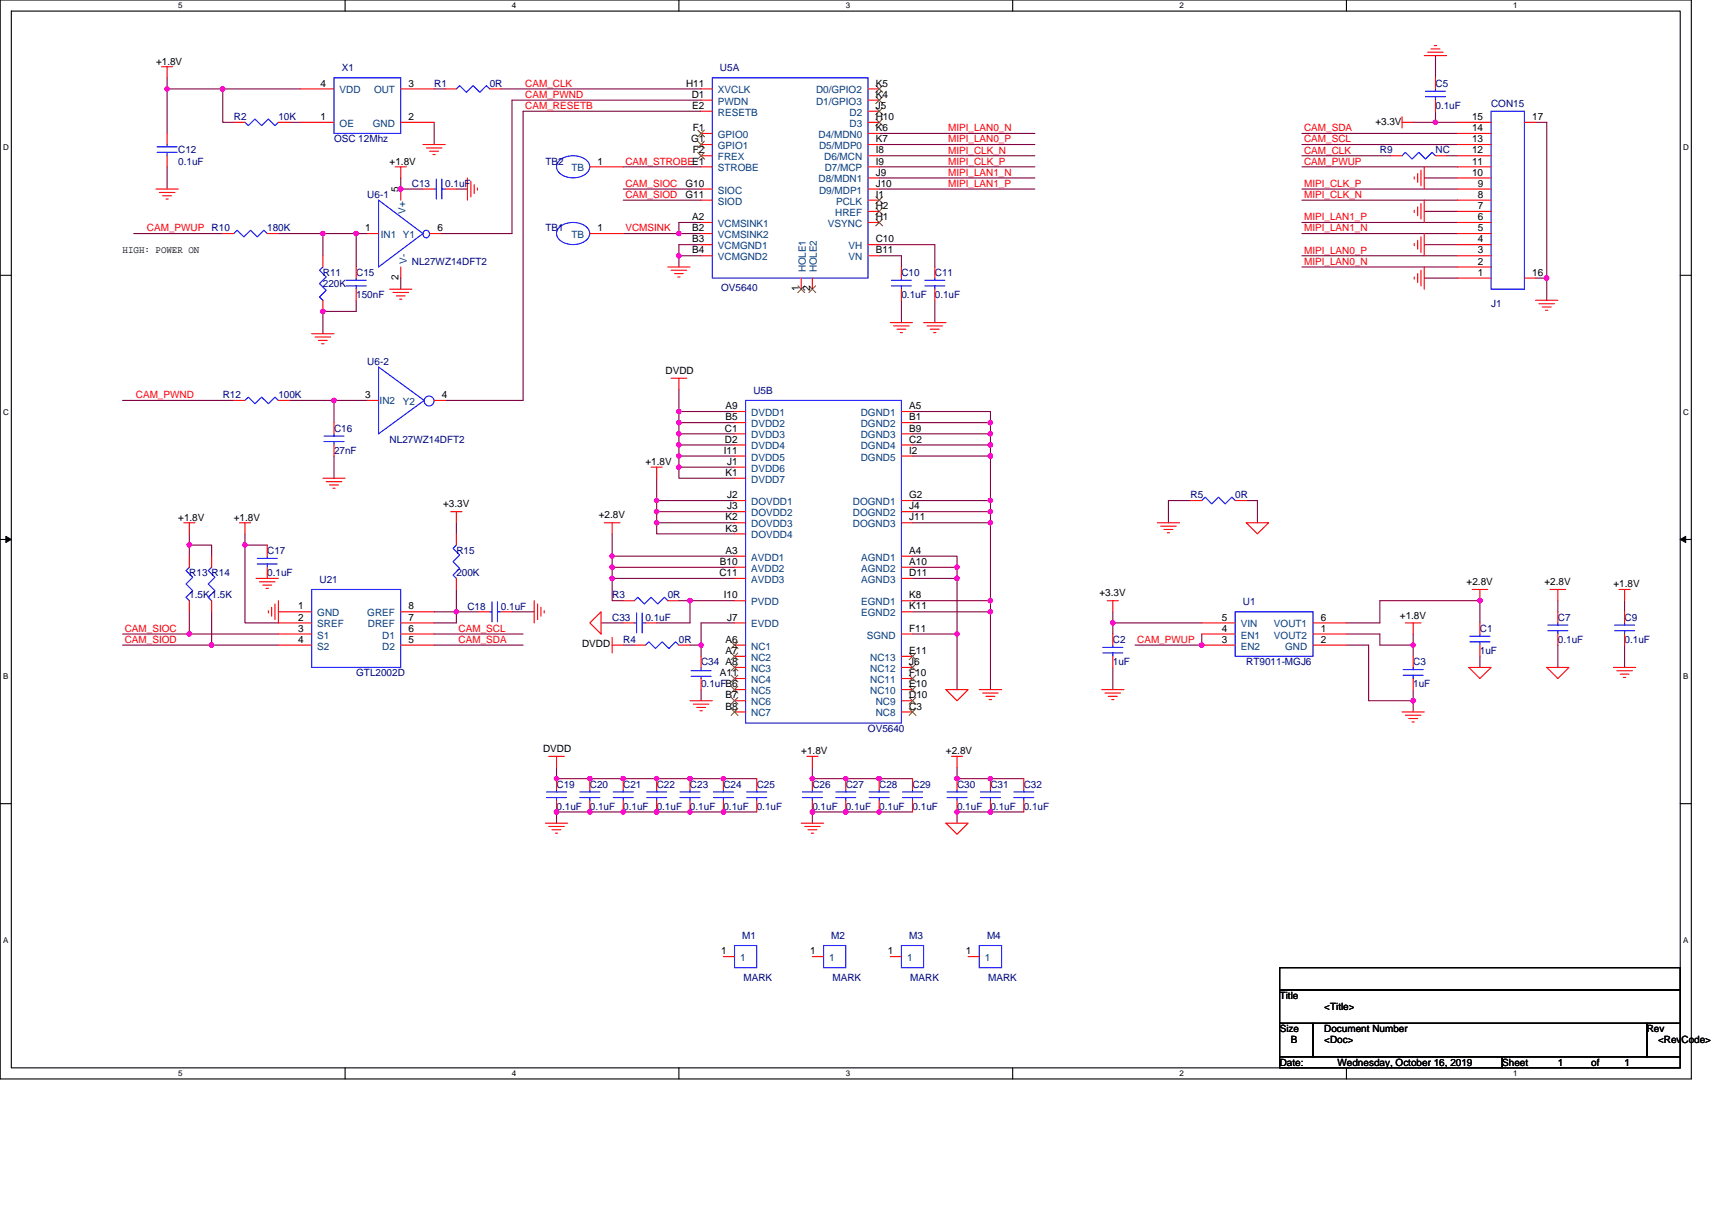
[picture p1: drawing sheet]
<svg xmlns="http://www.w3.org/2000/svg" width="297mm" height="210mm" viewBox="0 0 297 210" stroke-linecap="round" stroke-linejoin="round" font-family="sans-serif">
<path d="M0 0h293.5v187.2h-293.5zM2 1.9h289.5v183.4h-289.5z" fill="none" stroke="#000" stroke-width=".19"/>
<g fill="#fff">
<path d="M30.9 .2h.8v1.6h-.8z"/>
<path d="M30.9 185.5h.8v1.6h-.8z"/>
</g>
<path d="M59.9 0v1.9M59.9 185.3v1.9" fill="none" stroke="#000" stroke-width=".19"/>
<g fill="#fff">
<path d="M88.8 .2h.8v1.6h-.8z"/>
<path d="M88.8 185.5h.8v1.6h-.8z"/>
</g>
<path d="M117.8 0v1.9M117.8 185.3v1.9" fill="none" stroke="#000" stroke-width=".19"/>
<g fill="#fff">
<path d="M146.7 .2h.8v1.6h-.8z"/>
<path d="M146.7 185.5h.8v1.6h-.8z"/>
</g>
<path d="M175.7 0v1.9M175.7 185.3v1.9" fill="none" stroke="#000" stroke-width=".19"/>
<g fill="#fff">
<path d="M204.7 .2h.7v1.6h-.7z"/>
<path d="M204.7 185.5h.7v1.6h-.7z"/>
</g>
<path d="M233.6 0v1.9M233.6 185.3v1.9" fill="none" stroke="#000" stroke-width=".19"/>
<g fill="#fff">
<path d="M262.6 .2h.7v1.6h-.7z"/>
<path d="M262.6 185.5h.7v1.6h-.7z"/>
<path d="M.5 24.8h1v1.6h-1z"/>
<path d="M292 24.8h1v1.6h-1z"/>
<path d="M.5 70.7h1v1.5h-1z"/>
<path d="M292 70.7h1v1.5h-1z"/>
</g>
<path d="M0 47.8h2M291.5 47.8h2" fill="none" stroke="#000" stroke-width=".19"/>
<g fill="#fff">
<path d="M.5 116.5h.9v1.6h-.9z"/>
<path d="M292 116.5h.9v1.6h-.9z"/>
</g>
<path d="M0 93.6h2M291.5 93.6h2" fill="none" stroke="#000" stroke-width=".19"/>
<path d="M1 93.1l1 .5-1 .5zM291.5 93.6l1-.5v1z" fill="#000" stroke="#000" stroke-width=".17"/>
<g fill="#fff">
<path d="M.5 162.4h.9v1.5h-.9z"/>
<path d="M292 162.4h.9v1.5h-.9z"/>
</g>
<path d="M0 139.5h2M291.5 139.5h2M222 167.9h69.5v3.9h-69.5zM222 171.8h69.5v5.8h-69.5zM222 177.6h5.8v5.8h-5.8zM227.8 177.6h57.9v5.8h-57.9zM285.7 177.6h5.8v5.8h-5.8zM222 183.4h38.6v1.9h-38.6zM260.6 183.4h30.9v1.9h-30.9z" fill="none" stroke="#000" stroke-width=".19"/>
<g fill="none" stroke="#800040" stroke-width=".19">
<path d="M29 15.4v7.8M29 15.4h9.6v5.8h2M29 13.5v1.9M38.6 15.4h13.6M75.3 15.4h2M86.9 15.4h34.7M121.6 17.4h-32.8v23.1h-12.3M121.6 19.3h-30.8v50.2h-13.5M249.1 19.3v1.9M249.1 9.7v3.8M29 29v3.8M50.2 21.2h2"/>
<path d="M69.5 30.9v1.9h3.9M75.3 21.2v3.9M79.2 32.8h1.9M108.1 32.8h13.5M108.1 34.7h13.5M108.1 29h13.5M121.6 38.6h-3.8v1.9M152.5 27h27.1M152.5 30.9h27.1M152.5 32.8h27.1M152.5 29h27.1M152.5 23.2h27.1"/>
<path d="M152.5 25.1h27.1M225.9 27h15.4M225.9 34.7h27M225.9 23.2h27M225.9 25.1h27M225.9 38.6h27M225.9 32.8h27M225.9 29h27M245.2 21.2h3.9M247.1 30.9h5.8M247.1 36.7h5.8M249.1 21.2h3.8"/>
<path d="M251 27h1.9M266.4 21.2h2v27.1M23.2 40.5h15.4M48.3 40.5h7.7v3.9M56 40.5h5.8v5.8M61.8 52.1v1.9h-5.8v3.9M61.8 40.5h1.9M69.5 48.3v1.9M108.1 40.5h9.7M117.8 44.4v1.9M117.8 40.5h3.8M117.8 44.4h3.8"/>
<path d="M121.6 42.5h-3.8v1.9M152.5 44.4h3.9v1.9M152.5 42.5h9.7v3.8M156.4 52.1v3.9M162.2 52.1v3.9M225.9 40.5h27M225.9 44.4h27M225.9 46.3h27M247.1 42.5h5.8M247.1 48.3h5.8M266.4 48.3h2M268.4 48.3v3.8"/>
<path d="M21.3 69.5h19.3M50.2 69.5h7.8v3.8M58 79.1v3.9M58 69.5h5.7M117.8 79.1h9.6M117.8 73.3v2M117.8 75.3v1.9M117.8 77.2v1.9M117.8 79.1v2M117.8 67.6v3.8h9.6M117.8 71.4v1.9h9.6M117.8 75.3h9.6"/>
<path d="M117.8 77.2h9.6M158.3 71.4h13.5v1.9M158.3 73.3h13.5M158.3 75.3h13.5M158.3 77.2h13.5M158.3 79.1h13.5M171.8 73.3v2M171.8 75.3v1.9M171.8 77.2v1.9M171.8 79.1v7.8M32.8 94.6v1.9M32.8 92.6v2h3.9v1.9"/>
<path d="M42.5 92.6v2h3.9M42.5 94.6v13.5h5.8M79.2 90.7v1.9M106.2 96.5h21.2M106.2 98.4h21.2M106.2 92.6v3.9M106.2 96.5v1.9M106.2 98.4v2M113.9 86.9v1.9M113.9 88.8v1.9M113.9 83v3.9h13.5M113.9 88.8h13.5"/>
<path d="M113.9 90.7h13.5M113.9 90.7v1.9h13.5M117.8 81.1h9.6M117.8 81.1v1.9h9.6M158.3 96.5h7.7v1.9M158.3 98.4h7.7v2M158.3 86.9h13.5M158.3 88.8h13.5M158.3 90.7h13.5M171.8 86.9v1.9M171.8 88.8v1.9M171.8 90.7v13.5"/>
<path d="M206.6 86.9h-3.9v3.8M216.2 86.9h2v3.8M21.3 110h11.5M21.3 112h15.4M32.8 110h15.5M32.8 106.2v3.8M36.7 112h11.6M36.7 106.2v5.8M75.3 112h15.5M75.3 106.2h3.9M75.3 110h15.5M79.2 106.2h3.8"/>
<path d="M79.2 102.3v3.9M79.2 106.2v1.9h-3.9M88.8 106.2h3.9M104.3 108.1h3.8M106.2 100.4v3.8h1.9M106.2 100.4h21.2M108.1 112h2M117.8 104.2h1.9M119.7 112h1.9v1.9M119.7 104.2h7.7M119.7 104.2v3.9h-5.8M121.6 119.7v1.9"/>
<path d="M127.4 108.1h-5.8v3.9M158.3 100.4h7.7M158.3 110h7.7v9.7M158.3 104.2h13.5M158.3 106.2h13.5M166 100.4v9.6M171.8 104.2v2M171.8 106.2v13.5M193.1 108.1h15.4M193.1 108.1v1.9M193.1 115.8v3.9M193.1 106.2v1.9"/>
<path d="M208.5 110v2h-11.6M233.6 112h3.9v9.6h7.7M233.6 110h5.8v2h5.8M245.2 119.7v1.9M245.2 110v2M245.2 112v1.9M256.8 108.1v-3.9h-17.4v3.9h-5.8M256.8 113.9v1.9M270.3 104.2v2M270.3 112v3.8M281.9 104.2v2M281.9 112v3.8"/>
<path d="M96.6 133.2v1.9h34.7M140.9 133.2v1.9h17.4M166 133.2v1.9h11.6M245.2 121.6v1.9M131.3 140.9h-34.7v2M158.3 140.9h-17.4v2M177.6 140.9h-11.6v2"/>
</g>
<g fill="#f0f" stroke="#f0f" stroke-width=".19">
<circle cx="245.2" cy="121.6" r=".38"/>
<circle cx="268.4" cy="48.2" r=".38"/>
<circle cx="193.1" cy="108.1" r=".38"/>
<circle cx="256.8" cy="104.2" r=".38"/>
<circle cx="245.2" cy="111.9" r=".38"/>
<circle cx="249" cy="21.2" r=".38"/>
<circle cx="38.6" cy="15.4" r=".38"/>
<circle cx="29" cy="15.4" r=".38"/>
<circle cx="61.8" cy="40.5" r=".38"/>
<circle cx="56" cy="40.5" r=".38"/>
<circle cx="56" cy="54" r=".38"/>
<circle cx="57.9" cy="69.5" r=".38"/>
<circle cx="32.8" cy="110" r=".38"/>
<circle cx="36.7" cy="111.9" r=".38"/>
<circle cx="32.8" cy="94.6" r=".38"/>
<circle cx="42.5" cy="94.6" r=".38"/>
<circle cx="79.2" cy="106.2" r=".38"/>
<circle cx="117.8" cy="40.5" r=".38"/>
<circle cx="117.8" cy="44.4" r=".38"/>
<circle cx="117.8" cy="71.4" r=".38"/>
<circle cx="117.8" cy="75.3" r=".38"/>
<circle cx="117.8" cy="73.3" r=".38"/>
<circle cx="117.8" cy="77.2" r=".38"/>
<circle cx="117.8" cy="79.1" r=".38"/>
<circle cx="117.8" cy="81.1" r=".38"/>
<circle cx="102.3" cy="135.1" r=".38"/>
<circle cx="119.7" cy="135.1" r=".38"/>
<circle cx="125.5" cy="135.1" r=".38"/>
<circle cx="108.1" cy="135.1" r=".38"/>
<circle cx="96.5" cy="135.1" r=".38"/>
<circle cx="113.9" cy="135.1" r=".38"/>
<circle cx="125.5" cy="140.9" r=".38"/>
<circle cx="102.3" cy="140.9" r=".38"/>
<circle cx="108.1" cy="140.9" r=".38"/>
<circle cx="119.7" cy="140.9" r=".38"/>
<circle cx="113.9" cy="140.9" r=".38"/>
<circle cx="96.5" cy="140.9" r=".38"/>
<circle cx="113.9" cy="86.9" r=".38"/>
<circle cx="113.9" cy="88.8" r=".38"/>
<circle cx="113.9" cy="90.7" r=".38"/>
<circle cx="146.7" cy="135.1" r=".38"/>
<circle cx="152.5" cy="135.1" r=".38"/>
<circle cx="140.9" cy="135.1" r=".38"/>
<circle cx="152.5" cy="140.9" r=".38"/>
<circle cx="146.7" cy="140.9" r=".38"/>
<circle cx="140.9" cy="140.9" r=".38"/>
<circle cx="106.2" cy="96.5" r=".38"/>
<circle cx="106.2" cy="98.4" r=".38"/>
<circle cx="106.2" cy="100.4" r=".38"/>
<circle cx="171.8" cy="135.1" r=".38"/>
<circle cx="166" cy="135.1" r=".38"/>
<circle cx="171.8" cy="140.9" r=".38"/>
<circle cx="166" cy="140.9" r=".38"/>
<circle cx="119.7" cy="104.2" r=".38"/>
<circle cx="121.6" cy="111.9" r=".38"/>
<circle cx="171.8" cy="73.3" r=".38"/>
<circle cx="171.8" cy="75.3" r=".38"/>
<circle cx="171.8" cy="77.2" r=".38"/>
<circle cx="171.8" cy="79.1" r=".38"/>
<circle cx="171.8" cy="86.9" r=".38"/>
<circle cx="171.8" cy="88.8" r=".38"/>
<circle cx="171.8" cy="90.7" r=".38"/>
<circle cx="171.8" cy="104.2" r=".38"/>
<circle cx="171.8" cy="106.2" r=".38"/>
<circle cx="69.5" cy="32.8" r=".38"/>
<circle cx="208.5" cy="111.9" r=".38"/>
<circle cx="166" cy="98.4" r=".38"/>
<circle cx="166" cy="100.4" r=".38"/>
<circle cx="166" cy="110" r=".38"/>
</g>
<g fill="none" stroke="#f00" stroke-width=".19">
<path d="M28 11.6h1.9M29 11.6v1.9M52.2 15.4h5.8M69.5 15.4h5.8M77.3 15.4h1.9M85 15.4h1.9M121.6 15.4h2M121.6 17.4h2M121.6 19.3h2M150.6 15.4h1.9M150.6 17.4h1.9M150.6 19.3h1.9"/>
<path d="M247.1 9.7h3.9M247.7 9.1h2.7M248.3 8.5h1.5M248.9 7.9h.4M249.1 13.5v1.9M249.1 17.4v1.9M27.1 32.8h3.8M27.6 33.4h2.7M28.2 34h1.6M28.8 34.5h.4M29 23.2v1.9M29 27v2"/>
<path d="M40.6 21.2h1.9M48.3 21.2h1.9M52.2 21.2h5.8M68.6 29h1.9M69.5 29v1.9M69.5 21.2h5.8M69.5 32.8v1.9M73.4 25.1h3.9M73.4 32.8h1.9M74 25.7h2.7M74.5 26.2h1.6M75.1 26.8h.4"/>
<path d="M77.3 32.8h1.9M81.1 30.9v3.8M81.7 31.5v2.7M82.3 32v1.6M82.8 32.6v.4M102.3 29h5.8M121.6 23.2h2M121.6 25.1h2M121.6 27h2M121.6 29h2M121.6 32.8h2M121.6 34.7h2"/>
<path d="M121.6 38.6h2M150.6 21.2h1.9M150.6 23.2h1.9M150.6 25.1h1.9M150.6 27h1.9M150.6 29h1.9M150.6 30.9h1.9M150.6 32.8h1.9M150.6 34.7h1.9M150.6 36.7h1.9M150.6 38.6h1.9M241.3 27h2"/>
<path d="M243.3 21.2h1.9M243.3 20.3v1.9M245.4 36.5v.4M245.4 30.7v.4M246 35.9v1.5M246 30.1v1.5M246.5 35.3v2.7M246.5 29.5v2.7M247.1 34.7v3.9M247.1 29v3.8M249.1 27h1.9M252.9 38.6h5.8"/>
<path d="M252.9 36.7h5.8M252.9 34.7h5.8M252.9 32.8h5.8M252.9 30.9h5.8M252.9 29h5.8M252.9 27h5.8M252.9 25.1h5.8M252.9 23.2h5.8M252.9 21.2h5.8M264.5 21.2h1.9M38.6 40.5h2M46.4 40.5h1.9"/>
<path d="M54.1 57.9h3.9M54.7 58.5h2.7M55.2 59.1h1.6M55.8 59.6h.4M56 52.1v1.9M56 44.4v1.9M61.8 46.3v2M61.8 50.2v1.9M63.7 40.5h2M67.6 50.2h3.9M68.2 50.8h2.7M68.8 51.4h1.5"/>
<path d="M69.3 51.9h.4M69.5 46.3v2M74.5 40.5h2M102.3 40.5h5.8M115.9 46.3h3.8M116.4 46.9h2.7M117 47.5h1.6M117.6 48.1h.4M121.6 40.5h2M121.6 42.5h2M121.6 44.4h2M139 48.3v1.9"/>
<path d="M140.9 48.3v1.9M150.6 42.5h1.9M150.6 44.4h1.9M154.5 56h3.8M155 56.6h2.8M155.6 57.1h1.6M156.2 57.7h.4M156.4 46.3v2M156.4 50.2v1.9M160.2 56h3.9M160.8 56.6h2.7M161.4 57.1h1.6"/>
<path d="M162 57.7h.4M162.2 46.3v2M162.2 50.2v1.9M245.4 48.1v.4M245.4 42.3v.4M246 47.5v1.5M246 41.7v1.5M246.5 46.9v2.7M246.5 41.1v2.7M247.1 46.3v3.9M247.1 40.5v3.9M252.9 48.3h5.8"/>
<path d="M252.9 46.3h5.8M252.9 44.4h5.8M252.9 42.5h5.8M252.9 40.5h5.8M264.5 48.3h1.9M266.4 52.1h3.9M267 52.7h2.7M267.6 53.3h1.5M268.2 53.8h.4M40.6 69.5h1.9M48.3 69.5h1.9M58 73.3v2"/>
<path d="M58 77.2v1.9M63.7 69.5h2M75.3 69.5h2M116.4 65.6h2.7M117.8 65.6v2M127.4 71.4h2M127.4 73.3h2M127.4 75.3h2M127.4 77.2h2M127.4 79.1h2M156.4 71.4h1.9M156.4 73.3h1.9"/>
<path d="M156.4 75.3h1.9M156.4 77.2h1.9M156.4 79.1h1.9M31.9 90.7h1.9M32.8 90.7v1.9M32.8 96.5v1.9M36.7 96.5v1.9M41.5 90.7h2M42.5 90.7v1.9M46.4 94.6v1.9M46.4 98.4v2M56 83h3.9"/>
<path d="M56.6 83.6h2.7M57.2 84.2h1.5M57.8 84.7h.3M78.2 88.8h2M79.2 92.6v2M79.2 88.8v1.9M104.9 90.7h2.7M106.2 90.7v1.9M113 81.1h1.9M113.9 81.1v1.9M127.4 81.1h2M127.4 83h2"/>
<path d="M127.4 86.9h2M127.4 88.8h2M127.4 90.7h2M127.4 92.6h2M127.4 96.5h2M127.4 98.4h2M156.4 86.9h1.9M156.4 88.8h1.9M156.4 90.7h1.9M156.4 96.5h1.9M156.4 98.4h1.9M200.8 90.7h3.9"/>
<path d="M201.4 91.3h2.7M201.9 91.9h1.6M202.5 92.5h.4M206.6 86.9h1.9M214.3 86.9h1.9M216.2 90.7h3.9l-1.9 1.9zM32.8 104.2v2M36.7 104.2v2M44.4 100.4h3.9M45 101h2.7M45.6 101.5h1.5M46.2 102.1h.4"/>
<path d="M46.6 106v.4M47.1 105.4v1.5M47.7 104.8v2.7M48.3 104.2v3.9h5.8M48.3 106.2h5.8M48.3 110h5.8M48.3 112h5.8M69.5 112h5.8M69.5 110h5.8M69.5 108.1h5.8M69.5 106.2h5.8M79.2 100.4v1.9"/>
<path d="M83 106.2h2M86.9 106.2h1.9M92.7 104.2v3.9M93.3 104.8v2.7M93.8 105.4v1.5M94.4 106v.4M102.3 108.1l2-1.9v3.8zM106.2 112h1.9M106.2 110.6v2.7M108.1 104.2h2M108.1 108.1h2M110.1 112h1.9"/>
<path d="M112 108.1h1.9M115.9 104.2h1.9M117.8 112h1.9M121.6 117.8v1.9M121.6 113.9v1.9M127.4 100.4h2M127.4 104.2h2M127.4 108.1h2M127.4 112h2M127.4 113.9h2M127.4 115.8h2M127.4 117.8h2"/>
<path d="M127.4 119.7h2M156.4 100.4h1.9M156.4 104.2h1.9M156.4 106.2h1.9M156.4 110h1.9M156.4 119.7h1.9M156.4 117.8h1.9M156.4 115.8h1.9M156.4 113.9h1.9M164.1 119.7h3.9l-2 1.9zM169.9 119.7h3.9M191.2 119.7h3.8"/>
<path d="M192.1 104.2h1.9M193.1 104.2v2M193.1 110v2M193.1 113.9v1.9M208.5 108.1h5.8M208.5 110h5.8M208.5 112h5.8M227.8 108.1h5.8M227.8 110h5.8M227.8 112h5.8M243.8 108.1h2.7M245.2 108.1v1.9"/>
<path d="M245.2 113.9v1.9M245.2 117.8v1.9M254.8 115.8h3.9l-1.9 2zM255.4 102.3h2.7M256.8 102.3v1.9M256.8 108.1v1.9M256.8 112v1.9M268.4 115.8h3.8l-1.9 2zM268.9 102.3h2.7M270.3 102.3v1.9M270.3 106.2v1.9M270.3 110v2"/>
<path d="M279.9 115.8h3.9M280.5 116.4h2.7M280.9 102.3h1.9M281.1 117h1.5M281.7 117.6h.4M281.9 102.3v1.9M281.9 106.2v1.9M281.9 110v2M95.2 131.3h2.7M96.6 131.3v1.9M96.6 135.1v2M96.6 139v1.9"/>
<path d="M102.3 135.1v2M102.3 139v1.9M108.1 135.1v2M108.1 139v1.9M113.9 135.1v2M113.9 139v1.9M119.7 121.6h3.9M119.7 135.1v2M119.7 139v1.9M120.3 122.2h2.7M120.9 122.8h1.5M121.5 123.3h.4"/>
<path d="M125.5 135.1v2M125.5 139v1.9M127.4 121.6h2M127.4 123.5h2M131.3 135.1v2M131.3 139v1.9M140 131.3h1.9M140.9 131.3v1.9M140.9 135.1v2M140.9 139v1.9M146.7 135.1v2M146.7 139v1.9"/>
<path d="M152.5 135.1v2M152.5 139v1.9M156.4 123.5h1.9M156.4 121.6h1.9M158.3 135.1v2M158.3 139v1.9M165.1 131.3h1.9M166 131.3v1.9M166 135.1v2M166 139v1.9M170.5 120.3h2.7M171.1 120.8h1.5"/>
<path d="M171.6 121.4h.4M171.8 135.1v2M171.8 139v1.9M177.6 135.1v2M177.6 139v1.9M191.7 120.3h2.7M192.3 120.8h1.5M192.9 121.4h.4M243.3 123.5h3.8M243.8 124.1h2.7M244.4 124.7h1.6M245 125.3h.4"/>
<path d="M94.6 142.9h3.9M95.2 143.4h2.7M95.8 144h1.5M96.4 144.6h.3M139 142.9h3.9M139.6 143.4h2.7M140.2 144h1.5M140.8 144.6h.4M164.1 142.9h3.9l-2 1.9zM125.5 166h1.9M140.9 166h2M154.5 166h1.9"/>
<path d="M168 166h1.9"/>
</g>
<g fill="none" stroke="#00f" stroke-width=".19">
<path d="M58 13.5h11.5v9.7h-11.5zM79.2 15.4l.6-.5 1.1 1.1 1.2-1.1 1.1 1.1 1.2-1.1 .6 .5M123.6 13.5h27v34.8h-27zM247.3 16.8h3.5M247.3 15.8h3.5M249.1 15.4v.4M249.1 16.8v.6M258.7 19.3h5.8v30.9h-5.8zM27.3 26.4h3.4M27.3 25.5h3.4M29 25.1v.4M29 26.4v.6"/>
<path d="M42.5 21.2l.6 .6 1.1-1.1 1.2 1.1 1.2-1.1 1.1 1.1 .6-.6M65.7 34.7l7.7 5.8-7.7 5.8zM75.3 32.8h.4M75.7 31.1v3.4M76.7 31.1v3.4M76.7 32.8h.6M97.2 39.3a3.8 3.8 0 0 1 4.8 .4 1.55 1.55 0 0 1-.8 2.3 3.7 3.7 0 0 1-4.4-.6 1.42 1.42 0 0 1 .4-2.1zM97.2 27.7a3.8 3.8 0 0 1 4.8 .4 1.55 1.55 0 0 1-.8 2.3 3.7 3.7 0 0 1-4.4-.6 1.42 1.42 0 0 1 .4-2.1zM243.3 27l.5-.6 1.2 1.2 1.2-1.2 1.1 1.2 1.2-1.2 .6 .6M40.6 40.5l.5-.5 1.2 1.1 1.2-1.1 1.1 1.1 1.2-1.1 .6 .5M56 46.3l-.6 .6 1.2 1.2-1.2 1.1 1.2 1.2-1.2 1.1 .6 .6M60.1 49.6h3.4"/>
<path d="M60.1 48.6h3.4M61.8 48.3v.3M61.8 49.6v.6M154.7 49.6h3.4M154.7 48.6h3.4M156.4 48.3v.3M156.4 49.6v.6M160.5 49.6h3.4M160.5 48.6h3.4M162.2 48.3v.3M162.2 49.6v.6M42.5 69.5l.6-.6 1.1 1.2 1.2-1.2 1.2 1.2 1.1-1.2 .6 .6"/>
<path d="M56.2 76.6h3.5M56.2 75.7h3.5M58 75.3v.4M58 76.6v.6M65.7 63.7l7.9 5.8-7.9 5.8zM129.4 69.5h27v56h-27zM32.8 98.4l-.5 .6 1.1 1.2-1.1 1.1 1.1 1.2-1.1 1.2 .5 .5M36.7 98.4l-.6 .6 1.2 1.2-1.2 1.1 1.2 1.2-1.2 1.2 .6 .5M44.6 97.9h3.5M44.6 96.9h3.5M46.4 96.5v.4M46.4 97.9v.5"/>
<path d="M79.2 94.6l-.6 .6 1.2 1.1-1.2 1.2 1.2 1.1-1.2 1.2 .6 .6M208.5 86.9l.6-.6 1.1 1.1 1.2-1.1 1.2 1.1 1.1-1.1 .6 .6M54.1 102.3h15.4v13.5h-15.4zM85 106.2h.4M85.4 104.4v3.5M86.3 104.4v3.5M86.3 106.2h.6M110.1 104.2l.6-.5 1.1 1.1 1.2-1.1 1.1 1.1 1.2-1.1 .6 .5M110.1 108.1h.3M110.4 106.4v3.4M111.4 108.1h.6M111.4 106.4v3.4"/>
<path d="M112 112l.6-.6 1.1 1.1 1.2-1.1 1.2 1.1 1.1-1.1 .6 .6M119.9 116.4h3.5M119.9 117.4h3.5M121.6 117.4v.4M121.6 115.8v.6M191.3 113.3h3.5M191.3 112.4h3.5M193.1 112v.4M193.1 113.3v.6M214.3 106.2h13.5v7.7h-13.5zM243.5 117.2h3.4M243.5 116.2h3.4"/>
<path d="M245.2 115.8v.4M245.2 117.2v.6M255 111.4h3.5M255 110.4h3.5M256.8 110v.4M256.8 111.4v.6M268.6 109.5h3.4M268.6 108.5h3.4M270.3 108.1v.4M270.3 109.5v.5M280.1 109.5h3.5M280.1 108.5h3.5"/>
<path d="M281.9 108.1v.4M281.9 109.5v.5M94.8 138.4h3.5M94.8 137.4h3.5M96.6 137.1v.3M96.6 138.4v.6M100.6 138.4h3.5M100.6 137.4h3.5M102.3 137.1v.3M102.3 138.4v.6M106.4 138.4h3.5M106.4 137.4h3.5"/>
<path d="M108.1 137.1v.3M108.1 138.4v.6M112.2 138.4h3.5M112.2 137.4h3.5M113.9 137.1v.3M113.9 138.4v.6M118 138.4h3.5M118 137.4h3.5M119.7 137.1v.3M119.7 138.4v.6M123.8 138.4h3.5M123.8 137.4h3.5"/>
<path d="M125.5 137.1v.3M125.5 138.4v.6M129.6 138.4h3.4M129.6 137.4h3.4M131.3 137.1v.3M131.3 138.4v.6M139.2 138.4h3.5M139.2 137.4h3.5M140.9 137.1v.3M140.9 138.4v.6M145 138.4h3.5M145 137.4h3.5"/>
<path d="M146.7 137.1v.3M146.7 138.4v.6M150.8 138.4h3.5M150.8 137.4h3.5M152.5 137.1v.3M152.5 138.4v.6M156.6 138.4h3.5M156.6 137.4h3.5M158.3 137.1v.3M158.3 138.4v.6M164.3 138.4h3.5M164.3 137.4h3.5"/>
<path d="M166 137.1v.3M166 138.4v.6M170.1 138.4h3.5M170.1 137.4h3.5M171.8 137.1v.3M171.8 138.4v.6M175.9 138.4h3.5M175.9 137.4h3.5M177.6 137.1v.3M177.6 138.4v.6M127.4 164.1h3.9v3.8h-3.9zM142.9 164.1h3.8v3.8h-3.8z"/>
<path d="M156.4 164.1h3.8v3.8h-3.8zM169.9 164.1h3.9v3.8h-3.9z"/>
<circle cx="73.9" cy="40.6" r=".61"/>
<circle cx="74.5" cy="69.6" r=".86"/>
</g>
<g fill="none" stroke="#804000" stroke-width=".17">
<path d="M152 14.9l1.1 1.1M152 16.8l1.1 1.2M152 18.7l1.1 1.2M153.1 14.9l-1.1 1.1M153.1 16.8l-1.1 1.2M153.1 18.7l-1.1 1.2M121.1 22.6l1.1 1.1M121.1 24.5l1.1 1.2M121.1 26.5l1.1 1.1M122.2 22.6l-1.2 1.1M122.2 24.5l-1.2 1.2M122.2 26.5l-1.2 1.1"/>
<path d="M152 20.7l1.1 1.1M152 34.2l1.1 1.1M152 36.1l1.1 1.2M152 38l1.1 1.2M153.1 20.7l-1.1 1.1M153.1 34.2l-1.1 1.1M153.1 36.1l-1.1 1.2M153.1 38l-1.1 1.2M138.4 49.6l1.2 1.2M139.6 49.6l-1.2 1.2M140.4 49.6l1.1 1.2M141.5 49.6l-1.1 1.2"/>
<path d="M126.9 111.4l1.1 1.1M126.9 113.3l1.1 1.2M126.9 115.3l1.1 1.1M126.9 117.2l1.1 1.1M126.9 119.1l1.1 1.2M128 111.4l-1.2 1.1M128 113.3l-1.2 1.2M128 115.3l-1.2 1.1M128 117.2l-1.2 1.1M128 119.1l-1.2 1.2M157.8 119.1l1.1 1.2M157.8 117.2l1.1 1.1"/>
<path d="M157.8 115.3l1.1 1.1M157.8 113.3l1.1 1.2M158.9 119.1l-1.2 1.2M158.9 117.2l-1.2 1.1M158.9 115.3l-1.2 1.1M158.9 113.3l-1.2 1.2M126.9 121l1.1 1.2M126.9 123l1.1 1.1M128 121l-1.2 1.2M128 123l-1.2 1.1M157.8 123l1.1 1.1M157.8 121l1.1 1.2"/>
<path d="M158.9 123l-1.2 1.1M158.9 121l-1.2 1.2"/>
</g>
<g font-size="1.7">
<text x="27.1" y="11.2">+1.8V</text>
<text x="55.6" y="15">4</text>
<text x="70.9" y="15">3</text>
<text x="119" y="15">H11</text>
<text x="120" y="17">D1</text>
<text x="152" y="15">K5</text>
<text x="152" y="17">K4</text>
<text x="55.6" y="20.8">1</text>
<text x="70.9" y="20.8">2</text>
<text x="120.1" y="18.9">E2</text>
<text x="120.2" y="22.8">F1</text>
<text x="152" y="22.8">K6</text>
<text x="152" y="18.9">J5</text>
<text x="152" y="20.8">H10</text>
<text x="238.6" y="21.6">+3.3V</text>
<text x="255.4" y="22.8">14</text>
<text x="255.4" y="20.8">15</text>
<text x="265.8" y="20.8">17</text>
<text x="67.6" y="28.6">+1.8V</text>
<text x="103.7" y="28.6">1</text>
<text x="119.9" y="24.7">G1</text>
<text x="120.2" y="26.6">F2</text>
<text x="152" y="28.6">I9</text>
<text x="152" y="26.6">I8</text>
<text x="152" y="24.7">K7</text>
<text x="255.4" y="28.6">11</text>
<text x="255.4" y="26.6">12</text>
<text x="255.4" y="24.7">13</text>
<text x="69.1" y="33.4" transform="rotate(-90 69.1 33.4)">5</text>
<text x="118.9" y="32.4">G10</text>
<text x="118.9" y="34.3">G11</text>
<text x="152" y="34.3">I1</text>
<text x="152" y="30.5">J9</text>
<text x="152" y="32.4">J10</text>
<text x="255.4" y="30.5">10</text>
<text x="256.4" y="34.3">8</text>
<text x="256.4" y="32.4">9</text>
<text x="63.3" y="40.1">1</text>
<text x="75.9" y="40.1">6</text>
<text x="103.7" y="40.1">1</text>
<text x="120.1" y="38.2">A2</text>
<text x="120.1" y="40.1">B2</text>
<text x="152" y="36.3">H2</text>
<text x="152" y="38.2">H1</text>
<text x="256.4" y="40.1">5</text>
<text x="256.4" y="38.2">6</text>
<text x="256.4" y="36.3">7</text>
<text x="21.3" y="43.8">HIGH: POWER ON</text>
<text x="120.1" y="42.1">B3</text>
<text x="120.1" y="44">B4</text>
<text x="152" y="42.1">C10</text>
<text x="152" y="44">B11</text>
<text x="256.4" y="47.9">1</text>
<text x="256.4" y="45.9">2</text>
<text x="256.4" y="44">3</text>
<text x="256.4" y="42.1">4</text>
<text x="265.8" y="47.9">16</text>
<text x="69.1" y="48.6" transform="rotate(-90 69.1 48.6)">2</text>
<text x="138.6" y="50.6" transform="rotate(-90 138.6 50.6)">1</text>
<text x="140.5" y="50.6" transform="rotate(-90 140.5 50.6)">2</text>
<text x="115.5" y="64.9">DVDD</text>
<text x="63.3" y="69.1">3</text>
<text x="76.7" y="69.1">4</text>
<text x="125.9" y="71">A9</text>
<text x="157.8" y="71">A5</text>
<text x="125.8" y="74.9">C1</text>
<text x="125.8" y="76.8">D2</text>
<text x="125.9" y="72.9">B5</text>
<text x="157.8" y="72.9">B1</text>
<text x="157.8" y="74.9">B9</text>
<text x="157.8" y="76.8">C2</text>
<text x="112" y="80.7">+1.8V</text>
<text x="125.6" y="78.7">I11</text>
<text x="125.9" y="82.6">K1</text>
<text x="126.2" y="80.7">J1</text>
<text x="157.8" y="78.7">I2</text>
<text x="76.9" y="88">+3.3V</text>
<text x="103.9" y="90">+2.8V</text>
<text x="126.2" y="86.5">J2</text>
<text x="126.2" y="88.4">J3</text>
<text x="157.8" y="86.5">G2</text>
<text x="157.8" y="88.4">J4</text>
<text x="30.9" y="90.3">+1.8V</text>
<text x="40.6" y="90.3">+1.8V</text>
<text x="125.9" y="90.3">K2</text>
<text x="125.9" y="92.2">K3</text>
<text x="157.8" y="90.3">J11</text>
<text x="124.8" y="100">C11</text>
<text x="124.9" y="98">B10</text>
<text x="125.9" y="96.1">A3</text>
<text x="157.8" y="96.1">A4</text>
<text x="157.8" y="98">A10</text>
<text x="157.8" y="100">D11</text>
<text x="254.5" y="101.5">+2.8V</text>
<text x="268" y="101.5">+2.8V</text>
<text x="279.9" y="101.9">+1.8V</text>
<text x="51.7" y="105.8">1</text>
<text x="51.7" y="107.7">2</text>
<text x="70.9" y="105.8">8</text>
<text x="70.9" y="107.7">7</text>
<text x="125.6" y="103.8">I10</text>
<text x="126.2" y="107.7">J7</text>
<text x="157.8" y="103.8">K8</text>
<text x="157.8" y="105.8">K11</text>
<text x="190.8" y="103.5">+3.3V</text>
<text x="212" y="107.7">5</text>
<text x="229.2" y="107.7">6</text>
<text x="242.9" y="107.3">+1.8V</text>
<text x="51.7" y="109.6">3</text>
<text x="51.7" y="111.5">4</text>
<text x="70.9" y="111.5">5</text>
<text x="70.9" y="109.6">6</text>
<text x="101" y="112.4">DVDD</text>
<text x="125.9" y="111.5">A6</text>
<text x="125.9" y="113.5">A7</text>
<text x="157.8" y="113.5">E11</text>
<text x="157.8" y="109.6">F11</text>
<text x="212" y="109.6">4</text>
<text x="212" y="111.5">3</text>
<text x="229.2" y="111.5">2</text>
<text x="229.2" y="109.6">1</text>
<text x="124.9" y="117.3">A11</text>
<text x="157.8" y="119.3">E10</text>
<text x="157.8" y="117.3">F10</text>
<text x="157.8" y="115.4">J6</text>
<text x="125.9" y="121.2">B7</text>
<text x="125.9" y="123.1">B8</text>
<text x="157.8" y="123.1">C3</text>
<text x="157.8" y="121.2">D10</text>
<text x="94.2" y="130.5">DVDD</text>
<text x="139" y="130.9">+1.8V</text>
<text x="164.1" y="130.9">+2.8V</text>
<text x="125.1" y="165.6">1</text>
<text x="140.6" y="165.6">1</text>
<text x="154.1" y="165.6">1</text>
<text x="167.6" y="165.6">1</text>
<text x="222" y="173.4">Title</text>
<text x="222" y="179.1">Size</text>
<text x="229.8" y="179.1">Document Number</text>
<text x="229.8" y="175.3">&lt;Title&gt;</text>
<text x="285.7" y="179.1">Rev</text>
<text x="222" y="184.9">Date:</text>
<text x="224" y="181.1">B</text>
<text x="229.8" y="181.1">&lt;Doc&gt;</text>
<text x="232.1" y="184.9">Wednesday, October 16, 2019</text>
<text x="260.6" y="184.9">Sheet</text>
<text x="270.3" y="184.9">1</text>
<text x="276.1" y="184.9">of</text>
<text x="281.9" y="184.9">1</text>
<text x="287.7" y="181.1">&lt;RevCode&gt;</text>
</g>
<g font-size="1.7" fill="#004080">
<text x="58.9" y="16.2">VDD</text>
<text x="64.9" y="16.2">OUT</text>
<text x="124.6" y="16.2">XVCLK</text>
<text x="141.6" y="16.2">D0/GPIO2</text>
<text x="58.9" y="22">OE</text>
<text x="64.7" y="22">GND</text>
<text x="124.6" y="18.2">PWDN</text>
<text x="124.6" y="20.1">RESETB</text>
<text x="124.6" y="23.9">GPIO0</text>
<text x="141.6" y="18.2">D1/GPIO3</text>
<text x="142" y="23.9">D4/MDN0</text>
<text x="147.4" y="20.1">D2</text>
<text x="147.4" y="22">D3</text>
<text x="99.1" y="29.7">TB</text>
<text x="124.6" y="25.9">GPIO1</text>
<text x="124.6" y="27.8">FREX</text>
<text x="124.6" y="29.7">STROBE</text>
<text x="142.1" y="25.9">D5/MDP0</text>
<text x="143" y="27.8">D6/MCN</text>
<text x="143.1" y="29.7">D7/MCP</text>
<text x="124.6" y="33.6">SIOC</text>
<text x="124.6" y="35.5">SIOD</text>
<text x="142" y="31.7">D8/MDN1</text>
<text x="142.1" y="33.6">D9/MDP1</text>
<text x="145.1" y="35.5">PCLK</text>
<text x="66.1" y="41.3">IN1 Y1</text>
<text x="70.4" y="37.1" transform="rotate(-90 70.4 37.1)">V+</text>
<text x="99.1" y="41.3">TB</text>
<text x="124.6" y="39.4">VCMSINK1</text>
<text x="124.6" y="41.3">VCMSINK2</text>
<text x="143.7" y="39.4">VSYNC</text>
<text x="144.9" y="37.5">HREF</text>
<text x="70.6" y="45.7" transform="rotate(-90 70.6 45.7)">V-</text>
<text x="124.6" y="43.2">VCMGND1</text>
<text x="124.6" y="45.2">VCMGND2</text>
<text x="139.8" y="47.3" transform="rotate(-90 139.8 47.3)">HOLE1</text>
<text x="141.7" y="47.3" transform="rotate(-90 141.7 47.3)">HOLE2</text>
<text x="147.2" y="43.2">VH</text>
<text x="147.2" y="45.2">VN</text>
<text x="65.9" y="70.1">IN2</text>
<text x="69.9" y="70.3">Y2</text>
<text x="130.3" y="72.2">DVDD1</text>
<text x="130.3" y="74.1">DVDD2</text>
<text x="130.3" y="76.1">DVDD3</text>
<text x="130.3" y="78">DVDD4</text>
<text x="149.3" y="72.2">DGND1</text>
<text x="149.3" y="74.1">DGND2</text>
<text x="149.3" y="76.1">DGND3</text>
<text x="149.3" y="78">DGND4</text>
<text x="130.3" y="79.9">DVDD5</text>
<text x="130.3" y="81.9">DVDD6</text>
<text x="130.3" y="83.8">DVDD7</text>
<text x="149.3" y="79.9">DGND5</text>
<text x="130.3" y="87.7">DOVDD1</text>
<text x="130.3" y="89.6">DOVDD2</text>
<text x="148" y="87.7">DOGND1</text>
<text x="148" y="89.6">DOGND2</text>
<text x="130.3" y="91.5">DOVDD3</text>
<text x="130.3" y="93.4">DOVDD4</text>
<text x="148" y="91.5">DOGND3</text>
<text x="130.3" y="97.3">AVDD1</text>
<text x="130.3" y="99.2">AVDD2</text>
<text x="130.3" y="101.2">AVDD3</text>
<text x="149.4" y="97.3">AGND1</text>
<text x="149.4" y="99.2">AGND2</text>
<text x="149.4" y="101.2">AGND3</text>
<text x="55.1" y="107">GND</text>
<text x="63.7" y="107">GREF</text>
<text x="130.3" y="105">PVDD</text>
<text x="149.4" y="105">EGND1</text>
<text x="149.4" y="107">EGND2</text>
<text x="55.1" y="108.9">SREF</text>
<text x="55.1" y="110.8">S1</text>
<text x="55.1" y="112.7">S2</text>
<text x="63.8" y="108.9">DREF</text>
<text x="66.3" y="112.7">D2</text>
<text x="66.3" y="110.8">D1</text>
<text x="130.3" y="108.9">EVDD</text>
<text x="130.3" y="112.7">NC1</text>
<text x="150.4" y="110.8">SGND</text>
<text x="215.3" y="108.9">VIN</text>
<text x="215.3" y="110.8">EN1</text>
<text x="215.3" y="112.7">EN2</text>
<text x="221" y="108.9">VOUT1</text>
<text x="221" y="110.8">VOUT2</text>
<text x="223" y="112.7">GND</text>
<text x="130.3" y="114.7">NC2</text>
<text x="130.3" y="116.6">NC3</text>
<text x="130.3" y="118.5">NC4</text>
<text x="151" y="118.5">NC11</text>
<text x="151" y="116.6">NC12</text>
<text x="151" y="114.7">NC13</text>
<text x="130.3" y="120.5">NC5</text>
<text x="130.3" y="122.4">NC6</text>
<text x="130.3" y="124.3">NC7</text>
<text x="151" y="120.5">NC10</text>
<text x="152" y="124.3">NC8</text>
<text x="152" y="122.4">NC9</text>
<text x="128.4" y="166.8">1</text>
<text x="143.9" y="166.8">1</text>
<text x="157.4" y="166.8">1</text>
<text x="170.9" y="166.8">1</text>
</g>
<g font-size="1.7" fill="#000080">
<text x="59.3" y="12.4">X1</text>
<text x="75.3" y="15">R1</text>
<text x="85" y="15">0R</text>
<text x="124.9" y="12.4">U5A</text>
<text x="249.1" y="15">C5</text>
<text x="40.6" y="20.8">R2</text>
<text x="48.3" y="20.8">10K</text>
<text x="249.1" y="18.9">0.1uF</text>
<text x="258.7" y="18.5">CON15</text>
<text x="30.9" y="26.6">C12</text>
<text x="30.9" y="28.6">0.1uF</text>
<text x="58" y="24.7">OSC 12Mhz</text>
<text x="94.6" y="28.6">TB2</text>
<text x="239.4" y="26.6">R9</text>
<text x="249.1" y="26.6">NC</text>
<text x="63.7" y="34.4">U6-1</text>
<text x="71.5" y="32.4">C13</text>
<text x="77.3" y="32.4">0.1uF</text>
<text x="36.7" y="40.2">R10</text>
<text x="46.4" y="40.2">180K</text>
<text x="94.6" y="40.2">TB1</text>
<text x="56" y="47.9">R11</text>
<text x="61.8" y="47.9">C15</text>
<text x="71.5" y="45.9">NL27WZ14DFT2</text>
<text x="156.4" y="47.9">C10</text>
<text x="162.2" y="47.9">C11</text>
<text x="56" y="49.8">220K</text>
<text x="61.8" y="51.7">150nF</text>
<text x="125.1" y="50.6">OV5640</text>
<text x="156.4" y="51.7">0.1uF</text>
<text x="162.2" y="51.7">0.1uF</text>
<text x="258.7" y="53.3">J1</text>
<text x="63.7" y="63.3">U6-2</text>
<text x="38.6" y="69.1">R12</text>
<text x="48.3" y="69.1">100K</text>
<text x="130.7" y="68.3">U5B</text>
<text x="58" y="74.9">C16</text>
<text x="67.6" y="76.8">NL27WZ14DFT2</text>
<text x="58" y="78.8">27nF</text>
<text x="206.6" y="86.5">R5</text>
<text x="214.3" y="86.5">0R</text>
<text x="32.8" y="100">R13 R14</text>
<text x="46.4" y="96.1">C17</text>
<text x="46.4" y="100">0.1uF</text>
<text x="55.4" y="101.2">U21</text>
<text x="79.2" y="96.1">R15</text>
<text x="79.2" y="100">200K</text>
<text x="32.8" y="103.8">1.5K 1.5K</text>
<text x="81.1" y="105.8">C18</text>
<text x="86.9" y="105.8">0.1uF</text>
<text x="106.2" y="103.8">R3</text>
<text x="106.2" y="107.7">C33</text>
<text x="112" y="107.7">0.1uF</text>
<text x="115.9" y="103.8">0R</text>
<text x="215.7" y="105">U1</text>
<text x="270.3" y="107.7">C7</text>
<text x="281.9" y="107.7">C9</text>
<text x="108.1" y="111.6">R4</text>
<text x="117.8" y="111.6">0R</text>
<text x="193.1" y="111.6">C2</text>
<text x="256.8" y="109.6">C1</text>
<text x="256.8" y="113.5">1uF</text>
<text x="270.3" y="111.6">0.1uF</text>
<text x="281.9" y="111.6">0.1uF</text>
<text x="61.8" y="117.4">GTL2002D</text>
<text x="121.6" y="115.4">C34 A8</text>
<text x="121.6" y="119.3">0.1uFB6</text>
<text x="193.1" y="115.4">1uF</text>
<text x="216.2" y="115.4">RT9011-MGJ6</text>
<text x="245.2" y="115.4">C3</text>
<text x="245.2" y="119.3">1uF</text>
<text x="150.6" y="127">OV5640</text>
<text x="96.6" y="136.7">C19</text>
<text x="102.3" y="136.7">C20</text>
<text x="108.1" y="136.7">C21</text>
<text x="113.9" y="136.7">C22</text>
<text x="119.7" y="136.7">C23</text>
<text x="125.5" y="136.7">C24</text>
<text x="131.3" y="136.7">C25</text>
<text x="140.9" y="136.7">C26</text>
<text x="146.7" y="136.7">C27</text>
<text x="152.5" y="136.7">C28</text>
<text x="158.3" y="136.7">C29</text>
<text x="166" y="136.7">C30</text>
<text x="171.8" y="136.7">C31</text>
<text x="177.6" y="136.7">C32</text>
<text x="96.6" y="140.5">0.1uF</text>
<text x="102.3" y="140.5">0.1uF</text>
<text x="108.1" y="140.5">0.1uF</text>
<text x="113.9" y="140.5">0.1uF</text>
<text x="119.7" y="140.5">0.1uF</text>
<text x="125.5" y="140.5">0.1uF</text>
<text x="131.3" y="140.5">0.1uF</text>
<text x="140.9" y="140.5">0.1uF</text>
<text x="146.7" y="140.5">0.1uF</text>
<text x="152.5" y="140.5">0.1uF</text>
<text x="158.3" y="140.5">0.1uF</text>
<text x="166" y="140.5">0.1uF</text>
<text x="171.8" y="140.5">0.1uF</text>
<text x="177.6" y="140.5">0.1uF</text>
<text x="128.8" y="162.9">M1</text>
<text x="144.2" y="162.9">M2</text>
<text x="157.8" y="162.9">M3</text>
<text x="171.3" y="162.9">M4</text>
<text x="129" y="170.3">MARK</text>
<text x="144.4" y="170.3">MARK</text>
<text x="157.9" y="170.3">MARK</text>
<text x="171.4" y="170.3">MARK</text>
</g>
<g font-size="1.7" fill="#f00">
<text x="91.1" y="15">CAM_CLK</text>
<text x="91.1" y="17">CAM_PWND</text>
<text x="91.1" y="18.9">CAM_RESETB</text>
<text x="164.5" y="22.8">MIPI_LAN0_N</text>
<text x="226.3" y="22.8">CAM_SDA</text>
<text x="108.5" y="28.6">CAM_STROBEE1</text>
<text x="164.5" y="26.6">MIPI_CLK_N</text>
<text x="164.5" y="28.6">MIPI_CLK_P</text>
<text x="164.5" y="24.7">MIPI_LAN0_P</text>
<text x="226.3" y="24.7">CAM_SCL</text>
<text x="226.3" y="26.6">CAM_CLK</text>
<text x="226.3" y="28.6">CAM_PWUP</text>
<text x="108.5" y="32.4">CAM_SIOC</text>
<text x="108.5" y="34.4">CAM_SIOD</text>
<text x="164.5" y="30.5">MIPI_LAN1_N</text>
<text x="164.5" y="32.4">MIPI_LAN1_P</text>
<text x="226.3" y="34.4">MIPI_CLK_N</text>
<text x="226.3" y="32.4">MIPI_CLK_P</text>
<text x="25.5" y="40.2">CAM_PWUP</text>
<text x="108.5" y="40.2">VCMSINK</text>
<text x="226.3" y="40.2">MIPI_LAN1_N</text>
<text x="226.3" y="38.2">MIPI_LAN1_P</text>
<text x="226.3" y="44">MIPI_LAN0_P</text>
<text x="226.3" y="46">MIPI_LAN0_N</text>
<text x="23.6" y="69.1">CAM_PWND</text>
<text x="21.7" y="111.6">CAM_SIOD</text>
<text x="21.7" y="109.6">CAM_SIOC</text>
<text x="79.6" y="109.6">CAM_SCL</text>
<text x="79.6" y="111.6">CAM_SDA</text>
<text x="197.3" y="111.6">CAM_PWUP</text>
</g>
<g font-size="1.4">
<text x="30.9" y="1.5">5</text>
<text x="88.8" y="1.5">4</text>
<text x="146.7" y="1.5">3</text>
<text x="204.7" y="1.5">2</text>
<text x="262.6" y="1.5">1</text>
<text x=".5" y="26.1">D</text>
<text x="292" y="26.1">D</text>
<text x=".5" y="71.9">C</text>
<text x="292" y="71.9">C</text>
<text x=".5" y="117.8">B</text>
<text x="292" y="117.8">B</text>
<text x=".5" y="163.6">A</text>
<text x="292" y="163.6">A</text>
<text x="30.9" y="186.8">5</text>
<text x="88.8" y="186.8">4</text>
<text x="146.7" y="186.8">3</text>
<text x="204.7" y="186.8">2</text>
<text x="262.6" y="186.8">1</text>
</g>
</svg>
